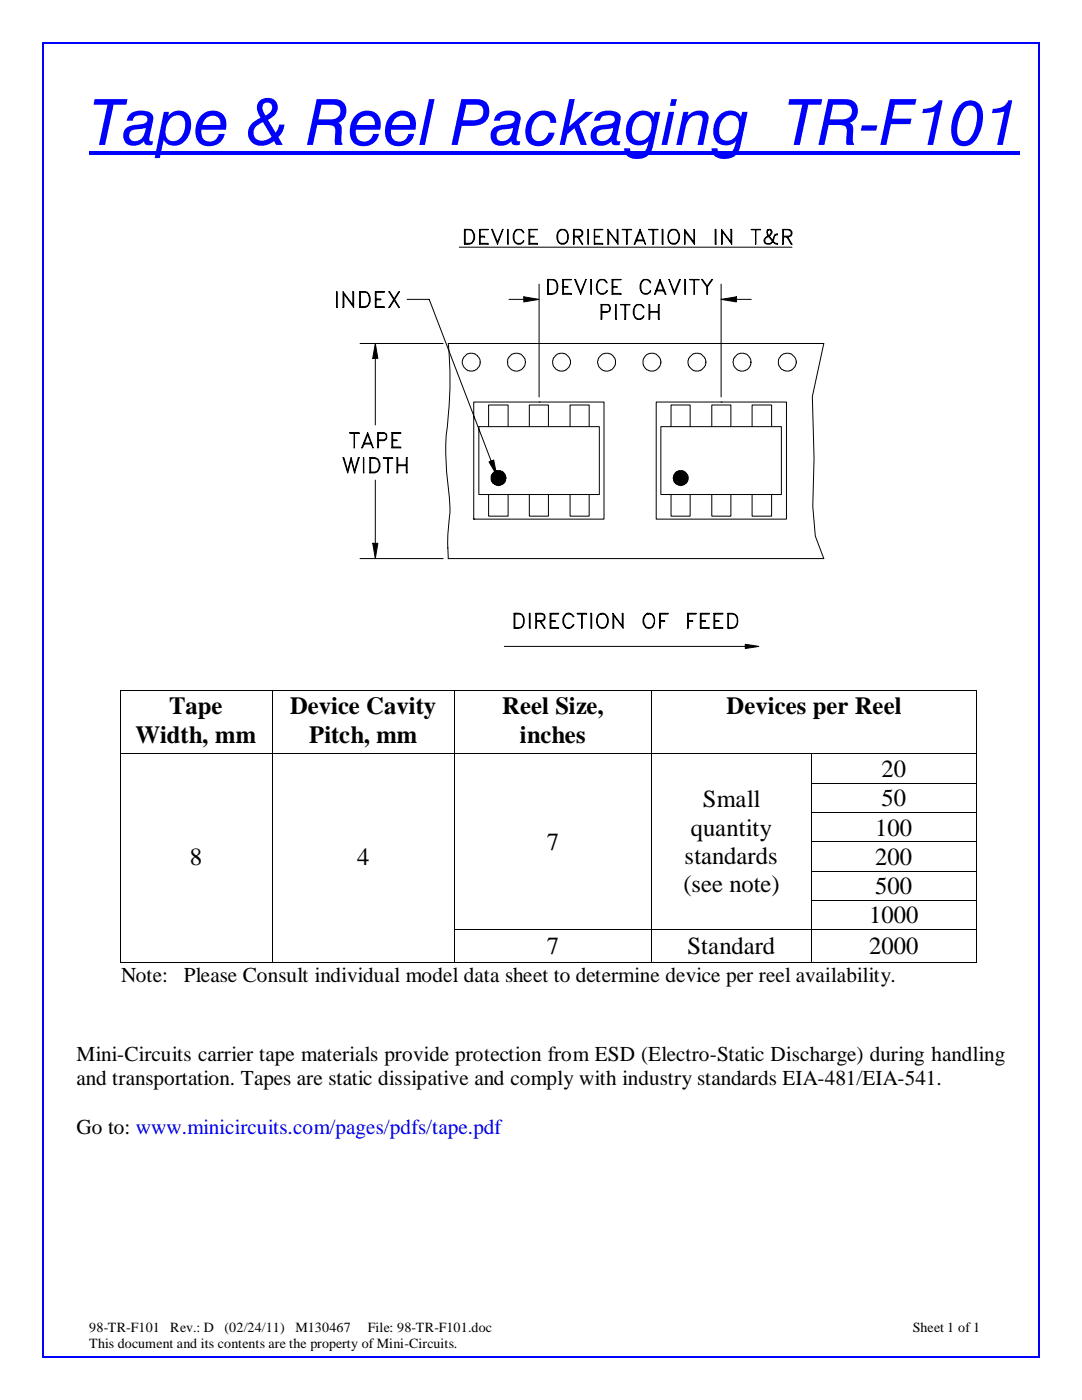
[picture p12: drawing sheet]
<svg xmlns="http://www.w3.org/2000/svg" width="216mm" height="279mm" viewBox="0 0 216 279" stroke-linecap="round" stroke-linejoin="round" font-family="sans-serif">
<path d="M17.8 30.3h185.7v.7h-185.7z" fill="#00f"/>
<path d="M46 44.8h139.5v85.6h-139.5z" fill="#fff"/>
<path d="M45.9 44.8h139.6v85.6h-139.6z" fill="none" stroke="#fff" stroke-width=".2"/>
<g fill="none" stroke="#000" stroke-width=".2">
<path d="M67.2 58.2l.1 3.2zM68.5 58.2l1.9 2.6v-2.6h.2v3.2l-2-2.8v2.8h-.1zM71.8 58.2h1.1a1.39 1.39 0 0 1 1 1.2 1.6 1.6 0 0 1-.5 1.6 1.6 1.6 0 0 1-1.6 .4zM71.9 58.3h1a1.6 1.6 0 0 1 .9 1.4 1.6 1.6 0 0 1-.9 1.5h-1zM74.9 58.2h1.8l-1.6 .1v2.9h1.6v.2h-1.8zM75.1 59.7h.9v.1h-.9M77.6 58.2h.2l1.9 3.2h-.2zM79.5 58.2h.2l-1.9 3.2h-.2zM81.2 59.7h4.4l12.4 32.3M91.7 49.3h66.3M92.7 45.8h1a1.51 1.51 0 0 1 1 1.8 1.51 1.51 0 0 1-2 1.1zM92.8 45.9h.9a1.63 1.63 0 0 1 .4 2.6l-1.3 .1z"/>
<path d="M95.7 45.8h1.7l-1.6 .1v2.7h1.6v.1h-1.7zM95.8 47.1h.8l.1 .2h-.9M98.1 45.8h.2l1 2.5 1.1-2.5-1.1 2.9zM101.3 45.8l.1 2.9zM101.6 59.7h2.9M102.7 46.2a1.04 1.04 0 0 1 1-.5 1.04 1.04 0 0 1 .8 .8 1.01 1.01 0 0 0-1.1-.6 1.01 1.01 0 0 0-.8 1v.7a1.04 1.04 0 0 0 .8 1 1.04 1.04 0 0 0 1.1-.5 1.09 1.09 0 0 1-1.2 .6 1.09 1.09 0 0 1-.9-1.1v-.7zM104.5 59.2l3.1 .5-3.1 .6zM105.5 45.8h1.7l-1.5 .1v2.7h1.5v.1h-1.7zM105.7 47.1h.9v.2h-.9M107.6 56.7v22.5M109.3 55.8a1.62 1.62 0 0 1 1.8 .5 1.58 1.58 0 0 1 0 1.9 1.58 1.58 0 0 1-1.8 .5zM109.4 55.9h.9a1.24 1.24 0 0 1 .8 1.6 .91 .91 0 0 1-1 1.1h-.7z"/>
<path d="M111.4 46.2a1.13 1.13 0 0 1 1.2-.4 1.13 1.13 0 0 1 .8 1.1 1.35 1.35 0 0 1-1.4 1.8 1.77 1.77 0 0 1-.6-2.5zM111.7 46a.97 .97 0 0 1 1 0 .97 .97 0 0 1 .5 .9v1.2a.99 .99 0 0 1-1.1 .5 .99 .99 0 0 1-.8-1l.1-1.1zM112.4 58.6h1.6v.1h-1.7v-2.9h1.7l-1.6 .1 .1 2.7M112.4 57.2h.9l-.9 .1M114.6 47.1l1.4-.1 .1-.3v-.4l-.1-.3-.5-.1h-.9v2.8h-.2v-2.9h1.1a.76 .76 0 0 1 .7 .4 .76 .76 0 0 1-.1 .8l-.6 .3h-.9M114.7 55.8h.1l1.1 2.5 1.1-2.5-1.1 2.9zM115.3 47.3l.8 1.4h.2l-.9-1.4M117.3 45.8l.1 2.9zM117.9 55.8l.1 2.9zM118.7 48.6h1.6v.1h-1.7v-2.9h1.7l-1.6 .1v2.7M118.7 47.1h.9v.2h-.9M119.6 55.9a1.06 1.06 0 0 1 1.5 .5 1.01 1.01 0 0 0-1.1-.6 1.01 1.01 0 0 0-.8 1.1l.1 1.2a1.04 1.04 0 0 0 1.4 .4l.3-.4h.2a1.14 1.14 0 0 1-1.3 .6 1.14 1.14 0 0 1-.9-1.1 2.04 2.04 0 0 1 .6-1.7z"/>
<path d="M121.3 45.8l1.8 2.5v-2.5h.2v2.9l-1.8-2.5v2.5h-.2zM122.1 55.8h1.8l-1.6 .1v2.7h1.6v.1h-1.8zM122.3 57.2h.8l-.8 .1M124.2 45.8l1.8 .1zM125 45.9v2.8h.2v-2.8M126.9 48.1h1.7M127 47.9h1.4M127.7 45.8l1.1 2.9-1.1-2.5-1 2.5h-.2zM128.3 55.9a1.06 1.06 0 0 1 1.5 .5 1.01 1.01 0 0 0-1.1-.6 1.01 1.01 0 0 0-.8 1.1v.7a1.04 1.04 0 0 0 .8 1 1.04 1.04 0 0 0 1.1-.5 1.09 1.09 0 0 1-1.2 .6 1.09 1.09 0 0 1-.9-1.1 2.04 2.04 0 0 1 .6-1.7zM129.4 45.8l1.9 .1zM130.3 45.9v2.8h.1v-2.8M130.9 58.1h1.7"/>
<path d="M131 57.9h1.5M131.7 55.8l1.2 2.9h-.2l-1-2.5-.9 2.5h-.2zM132.1 45.8h.2v2.9h-.2zM133.5 55.8l1.1 2.5 1-2.5h.2l-1.2 2.9zM133.7 45.9l1-.1a1.68 1.68 0 0 1 0 2.9 1.39 1.39 0 0 1-1.4-2zM133.8 46a1.02 1.02 0 0 1 1.6 .9 1.86 1.86 0 0 1-.4 1.6h-1.2a1.82 1.82 0 0 1 0-2.5zM136.6 55.8h.2v2.9h-.2zM136.6 45.8l1.9 2.5 .1-2.5v2.9l-1.9-2.5-.1 2.5zM137.6 55.8l1.9 .1zM138.5 55.9v2.8l.1-2.8M141 57.2l1-1.4h.2l-1 1.4v1.5h-.2v-1.5l-1-1.4h.2l1 1.4M142.7 45.8h.2v2.9h-.2z"/>
<path d="M143.9 59.7l3-.5v1.1zM143.9 59.7h.1M143.9 56.7v22.5M144 45.8l1.8 2.5v-2.5h.2v2.9l-1.9-2.5v2.5h-.1zM146.9 59.7h3M149.9 45.8l1.9 .1zM150.7 45.9v2.8l.1-2.8M153.2 46l.3-.1 .4 .1M153.3 45.9l-.2 .3 .2 .7 1.3 1.6 .6 .1v.1h-.3a4.5 4.5 0 0 1-1.9-2.2v-.3a.55 .55 0 0 1 .9-.3 .77 .77 0 0 1-.3 1.1l-.7 .5a.82 .82 0 0 0-.2 1l.7 .1a1.18 1.18 0 0 0 1-1.2l.3-.6 .5-.1v.2l-.6 .1M153.7 45.9a.7 .7 0 0 1-.1 1 1.53 1.53 0 0 0-1.2 1.2l.3 .5 .3 .1a1.15 1.15 0 0 0 1.3-.6l.4-1.2M156.3 47.1l1.4-.1 .2-.3v-.4l-.2-.3-.4-.1h-1v2.8h-.1v-2.9h1.1a.76 .76 0 0 1 .7 .4 .76 .76 0 0 1-.1 .8l-.6 .3h-1M157 47.3l.9 1.4h.1l-.8-1.4"/>
<path d="M71.8 68.6h16.6M74.9 68.6l.5 2.9h-1zM74.9 71.5v13.3M89.4 68.6h75l-2.3 10.5 .3 12.4-.2 9.6 .5 5.9 1.7 4.5h-75a42.5 42.5 0 0 1 .4-9.3l-.2-3.6a60.4 60.4 0 0 1 0-17 73.5 73.5 0 0 0-.2-13zM120.1 62.2a1.44 1.44 0 0 0 1.5-.3l-.1-.9-.3-.2h-1.1v2.9h-.2v-2.9h1.6l.3 .6v.4a1.02 1.02 0 0 1-1.3 .5h-.4M122.8 60.8h.2v2.9h-.2zM123.8 60.8h1.9zM124.7 60.8v2.9h.1v-2.9M127 60.8a1.06 1.06 0 0 1 1.5 .6 1.01 1.01 0 0 0-1.2-.6 1.01 1.01 0 0 0-.8 1.1 1.45 1.45 0 0 0 .7 1.7 1.26 1.26 0 0 0 1.3-.6 1.09 1.09 0 0 1-1.3 .7 1.09 1.09 0 0 1-.8-1.1 2.04 2.04 0 0 1 .6-1.8zM129.5 60.8h.2v2.9h-.2zM129.7 62.2h1.7M129.7 62.3h1.7"/>
<path d="M131.4 60.8h.1v2.9h-.1zM149.8 72.3l-.2-.9a1.97 1.97 0 0 0-1.9-.9 1.79 1.79 0 0 0-1.1 2.8l.6 .5a1.76 1.76 0 0 0 1.9 0l.5-.7 .3-.8M68.5 91.3h.1l.8 2.7 .7-2.7 .6 2.7 .8-2.7h.2l-.9 3.1-.7-2.6-.7 2.6zM69.8 86.3h1.9v.2h-1.9zM70.7 86.5v2.9v-2.9M72.5 91.3l.1 3.1zM72.5 88.6h1.7M72.6 88.4h1.4M73.4 86.3l1.1 3.1-1.1-2.6-1.1 2.6h-.1zM73.8 91.3a1.61 1.61 0 0 1 2 1.1 1.61 1.61 0 0 1-1 2h-1zM74 91.5h.8l.4 .2a1.77 1.77 0 0 1 0 2.3l-.4 .2h-.8zM74.9 95.8v12.6"/>
<path d="M75.5 87.8h1.2l.2-.2 .2-.3-.2-.7-1.4-.1-.1 2.9v-3.1h1.3l.2 .2a.87 .87 0 0 1-.2 1.4h-1.2M76.5 91.3h1.9v.2h-1.9zM77.3 91.5v2.9h.2v-2.9M78.2 86.3h1.8v.2h-1.6v2.7h1.6v.2h-1.8zM78.4 87.8h.8v.1h-.8M79.2 91.3h.2v3.1h-.2zM79.4 92.8h1.7M79.4 92.9h1.7M81.1 91.3h.1v3.1h-.1zM94.5 80.2h26v23.4h-26zM95.5 85.1h24.1v13.6h-24.1zM97.5 98.7v4.3h3.9v-4.3"/>
<path d="M97.5 85.1v-4.3h3.9v4.3M97.6 92.2l.9-.4 .6 3zM98.1 95.1l1.3 .3zM98.1 95.2l1.3 .2zM98.1 95.3l1.3 .1zM98.1 95.4h1.3zM98.1 95.5l1.3-.1zM98.1 95.6l1.3-.2-1.3 .3zM98.1 95.7l1.3-.3-1.2 .4zM98.2 94.8l.1-.1 1.1 .7zM98.2 94.8l1.2 .6zM98.2 94.9l1.2 .5-1.2-.3z"/>
<path d="M98.2 95.8l1.2-.4zM98.2 95.9l1.2-.5zM98.2 96l1.2-.6-1.1 .7zM98.3 94.7v-.1l1.1 .8zM98.3 96.1l1.1-.7-1.1 .8zM98.3 94.5l1.1 .9zM98.3 96.2l1.1-.8zM98.3 96.2l1.1-.8-1 .9zM98.4 94.5l1 .9zM98.4 94.5l1 .9-1.1-.9zM98.4 96.3l1-.9-.9 1zM98.5 94.5l.1-.1 .8 1z"/>
<path d="M98.6 94.3l.1-.1 .7 1.2zM98.6 94.3l.8 1.1zM98.7 94.2l.7 1.2zM98.8 94.2v-.1l.6 1.3zM98.8 94.1h.2l.4 1.3zM99 94.1l.1-.1 .3 1.4zM99.1 94l.3 1.4zM99.2 94l.2 1.4zM99.3 94l.1 1.4zM99.4 94v1.4zM99.4 95.4h1.5zM99.4 95.4l1.4-.2z"/>
<path d="M99.4 95.4l1.4-.3zM99.4 95.4l1.3-.5 .1 .2zM99.4 95.4l1.3-.6zM99.4 95.4l1.3-.7zM99.4 95.4l1.2-.8 .1 .1zM99.4 95.4l1.1-.9 .1 .1zM99.4 95.4l1.1-.9zM99.4 95.4l-.9 1zM99.4 95.4l-.8 1.1zM99.4 95.4l-.7 1.2-.1-.1zM99.4 95.4l-.7 1.2zM99.4 95.4l-.6 1.3v-.1z"/>
<path d="M99.4 95.4l-.4 1.3h-.2zM99.4 95.4l-.3 1.3h-.1zM99.4 95.4l-.3 1.3zM99.4 95.4l-.2 1.3zM99.4 95.4l-.1 1.3zM99.4 95.4v1.3zM99.4 95.4l.1 1.3zM99.4 95.4l.3 1.3h-.2zM99.4 95.4l.4 1.3zM99.4 95.4l.5 1.3zM99.4 95.4l.6 1.3zM99.4 95.4l.7 1.2-.1 .1z"/>
<path d="M99.4 95.4l.8 1.2zM99.4 95.4l.9 1.1-.1 .1zM99.4 95.4l1 1-.1 .1zM99.4 95.4l1.1 1zM99.4 95.4l1.1 .9v.1zM99.4 95.4l1.1 .9zM99.4 95.4l1.2 .8h-.1zM99.4 95.4l1.3 .7-.1 .1zM99.4 95.4l1.3 .7zM99.4 95.4l1.3 .6zM99.4 95.4l1.4 .4-.1 .1zM99.4 95.4l1.4 .4z"/>
<path d="M99.4 95.4l1.4 .2v.1zM99.4 95.4l1.4 .2zM99.5 94h.2l-.3 1.4zM99.7 94l-.3 1.4zM99.8 94l-.4 1.4zM99.9 94v.1l-.5 1.3zM99.9 94.1l-.5 1.3zM100 94.1l.1 .1-.7 1.2zM100.1 94.2l-.7 1.2zM100.2 94.2l.1 .1-.9 1.1zM100.3 94.3l.1 .1-1 1zM100.4 94.4l.1 .1-1.1 .9z"/>
<path d="M105.6 98.7v4.3h3.8v-4.3M105.6 85.1v-4.3h3.8v4.3M107.6 80.2h.1M113.7 98.7v4.3h3.9v-4.3M113.7 85.1v-4.3h3.9v4.3M130.9 80.2h26v23.4h-26zM131.9 85.1h24v13.6h-24zM133.9 98.7v4.3h3.8v-4.3M133.9 85.1v-4.3h3.8v4.3M134.5 95.1l1.3 .3zM134.5 95.2l1.3 .2zM134.5 95.3l1.3 .1z"/>
<path d="M134.5 95.4h1.3zM134.5 95.5l1.3-.1zM134.5 95.6l1.3-.2-1.3 .3zM134.5 95.7l1.3-.3zM134.5 95.8l1.3-.4-1.2 .5zM134.6 94.8l.1-.1 1.1 .7zM134.6 94.8l1.2 .6zM134.6 94.9l1.2 .5-1.3-.3zM134.6 95.9l1.2-.5zM134.6 96l1.2-.6-1.1 .7zM134.7 94.6v-.1l1.1 .9zM134.7 94.6l1.1 .8z"/>
<path d="M134.7 96.1l1.1-.7zM134.7 96.2l1.1-.8-1.1 .8zM134.7 96.2l1.1-.8-1 .9zM134.8 94.5l.1-.1 .9 1zM134.8 94.5l1 .9-1-.9M134.8 94.5l1 .9-1.1-.9zM134.8 96.3l1-.9zM135 94.3l.1-.1 .7 1.2zM135 94.3l.8 1.1-.9-1zM135.1 94.2l.7 1.2zM135.2 94.2l.1-.1 .5 1.3zM135.3 94.1l.5 1.3z"/>
<path d="M135.3 94.1l.1-.1 .4 1.4zM135.4 94l.4 1.4zM135.5 94h.2l.1 1.4zM135.7 94l.1 1.4zM135.8 94v1.4zM135.8 95.4l1.4-.1zM135.8 95.4l1.4-.2zM135.8 95.4l1.4-.3zM135.8 95.4l1.3-.5v.2zM135.8 95.4l1.3-.6zM135.8 95.4l1.2-.7 .1 .1zM135.8 95.4l1.1-.8 .1 .1z"/>
<path d="M135.8 95.4l1.1-.9zM135.8 95.4l-1 1zM135.8 95.4l-.8 1.1-.1-.1zM135.8 95.4l-.7 1.2-.1-.1zM135.8 95.4l-.7 1.2zM135.8 95.4l-.5 1.3-.1-.1zM135.8 95.4l-.5 1.3zM135.8 95.4l-.4 1.3h-.1zM135.8 95.4l-.4 1.3zM135.8 95.4l-.1 1.3h-.2zM135.8 95.4l-.1 1.3zM135.8 95.4v1.3z"/>
<path d="M135.8 95.4l.1 1.3zM135.8 95.4l.2 1.3zM135.8 95.4l.3 1.3zM135.8 95.4l.4 1.3zM135.8 95.4l.6 1.3h-.2zM135.8 95.4l.6 1.3zM135.8 95.4l.7 1.2-.1 .1zM135.8 95.4l.8 1.2zM135.8 95.4l.9 1.1-.1 .1zM135.8 95.4l.9 1.1zM135.8 95.4l1 1zM135.8 95.4l1.1 .9-.1 .1z"/>
<path d="M135.8 95.4l1.1 .8v.1zM135.8 95.4l1.1 .8zM135.8 95.4l1.2 .7-.1 .1zM135.8 95.4l1.3 .6-.1 .1zM135.8 95.4l1.3 .6zM135.8 95.4l1.3 .5zM135.8 95.4l1.4 .3-.1 .1zM135.8 95.4l1.4 .2v.1zM135.8 95.4l1.4 .2zM135.8 95.4l1.4 .1zM135.9 94l-.1 1.4zM136 94l-.2 1.4z"/>
<path d="M136.1 94l-.3 1.4zM136.2 94l.2 .1-.6 1.3zM136.4 94.1l-.6 1.3zM136.4 94.1l.1 .1-.7 1.2zM136.5 94.2l-.7 1.2zM136.6 94.2l.1 .1-.9 1.1zM136.7 94.4l.1 .1-1 .9zM136.7 94.3l-.9 1.1zM136.8 94.5l-1 .9zM142 98.7v4.3h3.8v-4.3M142 85.1v-4.3h3.8v4.3M143.9 80.2h.1"/>
<path d="M150.1 98.7v4.3h3.9v-4.3M150.1 85.1v-4.3h3.9v4.3M71.8 111.5h16.6M74.4 108.4h1l-.5 3.1zM89.4 111.5h.1M100.6 129h48.1M102.6 122.4a1.62 1.62 0 0 1 1.9 .8 1.62 1.62 0 0 1-.5 2.1l-1.4 .1zM102.7 122.6a1.24 1.24 0 0 1 1.7 .9 1.33 1.33 0 0 1-.2 1.5 1.33 1.33 0 0 1-1.5 .3zM105.6 122.4h.2v3h-.2zM107.1 123.8h1a.75 .75 0 0 0 .4-1.1l-1.4-.1v2.8h-.2v-3h1.2a.81 .81 0 0 1 .7 .8 .81 .81 0 0 1-.7 .8h-1M107.7 124l.9 1.4h.2l-.9-1.4M109.8 122.4h1.7v.2h-1.6v2.7l1.6 .1h-1.7z"/>
<path d="M109.9 123.8h.9v.2h-.9M112.9 122.6l.4-.2h.4l.8 .7h-.2l-.1-.3a1.07 1.07 0 0 0-1.3-.1 1.76 1.76 0 0 0 .3 2.6 1.03 1.03 0 0 0 1.1-.6h.2a1.14 1.14 0 0 1-1.3 .7 1.14 1.14 0 0 1-.9-1.1v-.8zM115.2 122.4h1.9v.2h-1.9zM116 122.6v2.8h.2v-2.8M117.9 122.4h.2v3h-.2zM119.5 122.6a1.18 1.18 0 0 1 1.9 .9 1.61 1.61 0 0 1-1 1.9 1.27 1.27 0 0 1-1.3-1.6l.1-.8zM119.6 122.7h1.2a1.82 1.82 0 0 1 0 2.4 1.02 1.02 0 0 1-1.6-.8 1.86 1.86 0 0 1 .4-1.6zM122.3 122.4l1.9 2.5v-2.5h.1v3l-1.8-2.6v2.6h-.2zM128.9 122.7h1.2a1.82 1.82 0 0 1 0 2.4 1.02 1.02 0 0 1-1.6-.8 1.86 1.86 0 0 1 .4-1.6zM129.2 122.4a1.68 1.68 0 0 0 0 3 1.35 1.35 0 0 0 1.4-1.9 1.19 1.19 0 0 0-1.4-1.1M131.6 122.4h1.7v.2h-1.5v2.8h-.2zM131.8 123.8h.8v.2h-.8"/>
<path d="M137.2 122.4h1.7v.2h-1.5v2.8h-.2zM137.4 123.8h.8v.2h-.8M139.7 122.4h1.8v.2h-1.6v2.7l1.6 .1h-1.8zM139.9 123.8h.9v.2h-.9M142.5 125.4h1.7l-1.6-.1v-2.7h1.6v-.2h-1.7v3M142.6 123.8h.9v.2h-.9M145.2 122.4a1.61 1.61 0 0 1 1.9 .7 1.9 1.9 0 0 1-.6 2.2l-1.3 .1zM145.3 122.6a1.32 1.32 0 0 1 1.8 .9 1.44 1.44 0 0 1-.9 1.8h-.9zM148.7 128.6l2.7 .4-2.7 .4z"/>
<circle cx="94" cy="72.2" r="1.78"/>
<circle cx="103.1" cy="72.3" r="1.8"/>
<circle cx="112" cy="72.3" r="1.79"/>
<circle cx="121" cy="72.2" r="1.77"/>
<circle cx="130.1" cy="72.2" r="1.77"/>
<circle cx="139.1" cy="72.2" r="1.78"/>
<circle cx="157.1" cy="72.3" r="1.78"/>
<circle cx="99.5" cy="95.4" r="1.48"/>
<circle cx="135.8" cy="95.4" r="1.46"/>
</g>
<g fill="#000">
<path d="M104.5 59.2l3.1 .5-3.1 .6zM143.9 59.7l3-.5v1.1zM74.9 68.6l.5 2.9h-1zM98.1 95.1l1.3 .3zM98.1 95.2l1.3 .2zM98.1 95.3l1.3 .1zM98.1 95.4h1.3zM98.1 95.5l1.3-.1zM98.1 95.6l1.3-.2-1.3 .3zM98.1 95.7l1.3-.3-1.2 .4zM98.2 94.8l1.2 .6zM98.2 94.9l1.2 .5-1.2-.3z"/>
<path d="M98.2 95.8l1.2-.4zM98.2 95.9l1.2-.5zM98.2 96l1.2-.6-1.1 .7zM98.2 94.8l.1-.1 1.1 .7zM98.3 96.1l1.1-.7-1.1 .8zM98.3 94.5l1.1 .9zM98.3 94.7v-.1l1.1 .8zM98.3 96.2l1.1-.8zM98.3 96.2l1.1-.8-1 .9zM98.4 94.5l1 .9-1.1-.9zM98.4 96.3l1-.9-.9 1zM97.6 92.2l.9-.4 .6 3z"/>
<path d="M98.4 94.5l1 .9zM99.4 95.4l-.9 1zM98.6 94.3l.8 1.1zM98.5 94.5l.1-.1 .8 1zM99.4 95.4l-.8 1.1zM99.4 95.4l-.7 1.2-.1-.1zM98.6 94.3l.1-.1 .7 1.2zM99.4 95.4l-.7 1.2zM98.7 94.2l.7 1.2zM99.4 95.4l-.6 1.3v-.1zM98.8 94.2v-.1l.6 1.3zM99.4 95.4l-.4 1.3h-.2z"/>
<path d="M98.8 94.1h.2l.4 1.3zM99.4 95.4l-.3 1.3h-.1zM99 94.1l.4 1.3zM99.4 95.4l-.3 1.3zM99.1 94.1l.1-.1 .2 1.4zM99.4 95.4l-.2 1.3zM99.2 94l.2 1.4zM99.4 95.4l-.1 1.3zM99.3 94l.1 1.4zM99.4 95.4v1.3zM99.4 94v1.4zM99.4 95.4l.1 1.3z"/>
<path d="M99.4 95.4l.3 1.3h-.2zM99.5 94h.2l-.3 1.4zM99.4 95.4l.4 1.3zM99.7 94l-.3 1.4zM99.4 95.4l.5 1.3zM99.8 94l.1 .1-.5 1.3zM99.9 94.1l-.5 1.3zM99.4 95.4l.6 1.3zM99.4 95.4l.7 1.2-.1 .1zM100 94.1l.1 .1-.7 1.2zM99.4 95.4l.8 1.2zM100.1 94.2l-.7 1.2z"/>
<path d="M99.4 95.4l.9 1.1-.1 .1zM100.2 94.2l.1 .1-.9 1.1zM99.4 95.4l1 1-.1 .1zM100.3 94.3l.1 .1-1 1zM99.4 95.4l1.1 1zM100.4 94.4l.1 .1-1.1 .9zM99.4 95.4l1.1 .9v.1zM99.4 95.4l1.1-.9zM99.4 95.4l1.1 .9zM99.4 95.4l1.2 .8h-.1zM99.4 95.4l1.1-.9 .1 .1zM99.4 95.4l1.3 .7-.1 .1z"/>
<path d="M99.4 95.4l1.3-.7zM99.4 95.4l1.2-.8 .1 .1zM99.4 95.4l1.3 .7zM99.4 95.4l1.4 .5-.1 .1zM99.4 95.4l1.4-.2zM99.4 95.4l1.4-.3zM99.4 95.4l1.4-.5v.2zM99.4 95.4l1.3-.6 .1 .1zM99.4 95.4l1.4 .5zM99.4 95.4l1.4 .4zM99.4 95.4l1.4 .2v.1zM99.4 95.4l1.4 .2z"/>
<path d="M99.4 95.4h1.5zM134.5 95.1l1.3 .3zM134.5 95.2l1.3 .2zM134.5 95.3l1.3 .1zM134.5 95.4h1.3zM134.5 95.5l1.3-.1zM134.5 95.6l1.3-.2-1.3 .3zM134.5 95.7l1.3-.3zM134.5 95.8l1.3-.4-1.2 .5zM134.6 94.8l1.2 .6zM134.6 94.9l1.2 .5-1.3-.3zM134.6 95.9l1.2-.5z"/>
<path d="M134.6 96l1.2-.6-1.1 .7zM134.7 94.6l1.1 .8zM134.6 94.8l.1-.1 1.1 .7zM134.7 96.1l1.1-.7zM134.7 96.2l1.1-.8-1.1 .8zM134.7 94.6v-.1l1.1 .9zM134.7 96.2l1.1-.8-1 .9zM134.8 94.5l1 .9zM134.8 94.5l1 .9-1.1-.9zM134.8 96.3l1-.9zM135.8 95.4l-1 1zM134.8 94.5l.1-.1 .9 1z"/>
<path d="M135.8 95.4l-.8 1.1-.1-.1zM135 94.3l.8 1.1-.9-1zM135.8 95.4l-.7 1.2-.1-.1zM135 94.3l.1-.1 .7 1.2zM135.8 95.4l-.7 1.2zM135.1 94.2l.7 1.2zM135.8 95.4l-.5 1.3-.1-.1zM135.2 94.2l.1-.1 .5 1.3zM135.8 95.4l-.5 1.3zM135.3 94.1l.5 1.3zM135.8 95.4l-.4 1.3h-.1zM135.8 95.4l-.4 1.3z"/>
<path d="M135.5 94l.3 1.4-.4-1.3zM135.8 95.4l-.1 1.3h-.2zM135.5 94h.2l.1 1.4zM135.8 95.4l-.1 1.3zM135.7 94l.1 1.4zM135.8 95.4v1.3zM135.8 94v1.4zM135.8 95.4l.1 1.3zM135.8 95.4l.2 1.3zM135.9 94l-.1 1.4zM135.8 95.4l.3 1.3zM136 94l-.2 1.4z"/>
<path d="M135.8 95.4l.4 1.3zM136.1 94l-.3 1.4zM135.8 95.4l.6 1.3h-.2zM136.2 94.1h.2l-.6 1.3zM135.8 95.4l.6 1.3zM136.4 94.1l-.6 1.3zM135.8 95.4l.7 1.2-.1 .1zM136.4 94.1l.1 .1-.7 1.2zM135.8 95.4l.8 1.2zM136.5 94.2l-.7 1.2zM135.8 95.4l.9 1.1-.1 .1zM136.7 94.3l-.9 1.1z"/>
<path d="M136.6 94.2l.1 .1-.9 1.1zM135.8 95.4l.9 1.1zM135.8 95.4l1 1zM136.7 94.4l.1 .1-1 .9zM135.8 95.4l1.1 .9-.1 .1zM136.8 94.5l-1 .9zM135.8 95.4l1.1 .8v.1zM135.8 95.4l1.1-.9zM135.8 95.4l1.2 .8h-.1zM135.8 95.4l1.2-.8zM135.8 95.4l1.1-.9 .1 .1zM135.8 95.4l1.2 .8z"/>
<path d="M135.8 95.4l1.3 .6-.1 .1zM135.8 95.4l1.3-.5v.2zM135.8 95.4l1.3-.6zM135.8 95.4l1.2-.7 .1 .1zM135.8 95.4l1.3 .6zM135.8 95.4l1.3 .5zM135.8 95.4l1.4 .3-.1 .1zM135.8 95.4l1.4-.1zM135.8 95.4l1.4-.2zM135.8 95.4l1.4-.3zM135.8 95.4l1.4 .2v.1zM135.8 95.4l1.4 .2z"/>
<path d="M135.8 95.4l1.4 .1zM74.4 108.4h1l-.5 3.1zM148.7 128.6l2.7 .4-2.7 .4z"/>
</g>
<path d="M74.9 68.6h.1zM89.4 68.6h.1z" fill="#000"/>
<path d="M17.3 136.5h184.2v63.5h-184.2z" fill="#fff"/>
<g fill="#000">
<path d="M23.9 137.8h.2v.2h-.2zM194.7 137.8h.2v.2h-.2zM23.9 156.3h.2v.1h-.2zM54.2 156.3h.2v.1h-.2zM90.6 156.3h.1v.1h-.1zM130 156.3h.2v.1h-.2zM23.9 162.1h.2v.2h-.2zM23.9 168h.2v.1h-.2zM23.9 173.8h.2v.2h-.2zM23.9 179.6h.2v.2h-.2zM54.2 162.1h.2v.2h-.2zM54.2 168h.2v.1h-.2z"/>
<path d="M54.2 173.8h.2v.2h-.2zM54.2 179.6h.2v.2h-.2zM90.6 162.1h.1v.2h-.1zM90.6 168h.1v.1h-.1zM90.6 173.8h.1v.2h-.1zM90.6 179.6h.1v.2h-.1zM130 162.1h.2v.2h-.2zM130 168h.2v.1h-.2zM130 173.8h.2v.2h-.2zM130 179.6h.2v.2h-.2zM23.9 185.5h.2v.1h-.2zM54.2 185.5h.2v.1h-.2z"/>
<path d="M194.7 191.9h.2v.2h-.2z"/>
</g>
<g fill="none" stroke="#000" stroke-width=".2">
<path d="M23.9 137.9h171M24 138v12.3M54.3 138v12.3M90.6 138v12.3M130.1 138v12.3M194.8 138v12.3M23.9 150.4h171M24 150.5v5.8M24 156.4v5.7M54.3 150.5v5.8M54.3 156.4v5.7M90.6 150.5v5.8"/>
<path d="M90.6 156.4v5.7M130.1 150.5v5.8M130.1 156.4v5.7M161.8 156.4h33.1M161.9 150.5v5.8M161.9 156.4v5.7M194.8 150.5v5.8M194.8 156.4v5.7M24 162.3v5.7M24 168.1v5.7M24 174v5.6M24 179.8v5.7"/>
<path d="M54.3 162.3v5.7M54.3 168.1v5.7M54.3 174v5.6M54.3 179.8v5.7M90.6 162.3v5.7M90.6 168.1v5.7M90.6 174v5.6M90.6 179.8v5.7M130.1 162.3v5.7M130.1 168.1v5.7M130.1 174v5.6M130.1 179.8v5.7"/>
<path d="M161.8 162.2h33.1M161.8 168h33.1M161.8 173.9h33.1M161.8 179.7h33.1M161.9 162.3v5.7M161.9 168.1v5.7M161.9 174v5.6M161.9 179.8v5.7M194.8 162.3v5.7M194.8 168.1v5.7M194.8 174v5.6M194.8 179.8v5.7"/>
<path d="M23.9 192h30.3M24 185.6v6.5M54.3 185.6v6.5M54.4 192h36.2M90.6 185.6h104.3M90.6 185.6v6.5M90.7 192h39.3M130.1 185.6v6.5M130.2 192h31.6M161.9 185.6v6.5M162 192h32.7M194.8 185.6v6.5"/>
</g>
<path d="M12.7 206.7h190.5v25.4h-190.5z" fill="#fff"/>
<path d="M8.5 8.4h.3v.3h-.3z" fill="#00f"/>
<path d="M8.5 8.6h199" fill="none" stroke="#00f" stroke-width=".25"/>
<path d="M207.2 8.4h.3v.3h-.3z" fill="#00f"/>
<path d="M8.6 8.7v262M207.3 8.7v262" fill="none" stroke="#00f" stroke-width=".25"/>
<path d="M8.5 270.7h.3v.2h-.3z" fill="#00f"/>
<path d="M8.5 270.8h199" fill="none" stroke="#00f" stroke-width=".25"/>
<path d="M207.2 270.7h.3v.2h-.3z" fill="#00f"/>
<text font-size="12.7" fill="#00f" x="17.8" y="28.9">Tape &amp; Reel Packaging TR-F101</text>
<g font-size="4.9">
<text x="33.7" y="142.5">Tape</text>
<text x="57.9" y="142.5">Device Cavity</text>
<text x="100.2" y="142.5">Reel Size,</text>
<text x="145" y="142.5">Devices per Reel</text>
<text x="27.1" y="148.2">Width, mm</text>
<text x="61.7" y="148.2">Pitch, mm</text>
<text x="103.8" y="148.2">inches</text>
<text x="175.9" y="155">20</text>
<text x="140.2" y="161">Small</text>
<text x="175.9" y="160.9">50</text>
<text x="137.9" y="166.8">quantity</text>
<text x="174.6" y="166.8">100</text>
<text x="37.9" y="172.7">8</text>
<text x="71.2" y="172.7">4</text>
<text x="109.1" y="169.6">7</text>
<text x="136.6" y="172.4">standards</text>
<text x="174.6" y="172.6">200</text>
<text x="136.4" y="178.1">(see note)</text>
<text x="174.6" y="178.4">500</text>
<text x="173.4" y="184.3">1000</text>
<text x="109.1" y="190.4">7</text>
<text x="137.2" y="190.4">Standard</text>
<text x="173.4" y="190.4">2000</text>
</g>
<g font-size="4.2">
<text x="24.2" y="195.9">Note:</text>
<text x="36.7" y="195.9">Please Consult individual model data sheet to determine device per reel availability.</text>
<text x="15.3" y="211.8">Mini-Circuits carrier tape materials provide protection from ESD (Electro-Static Discharge) during handling</text>
<text x="15.3" y="216.6">and transportation. Tapes are static dissipative and comply with industry standards EIA-481/EIA-541.</text>
<text x="15.3" y="226.4">Go to: www.minicircuits.com/pages/pdfs/tape.pdf</text>
</g>
<g font-size="2.8">
<text x="17.8" y="265.7">98-TR-F101</text>
<text x="17.8" y="269">This document and its contents are the property of Mini-Circuits.</text>
<text x="34" y="265.7">Rev.: D</text>
<text x="44.8" y="265.7">(02/24/11)</text>
<text x="59" y="265.7">M130467</text>
<text x="73.4" y="265.7">File: 98-TR-F101.doc</text>
<text x="182.1" y="265.7">Sheet 1 of 1</text>
</g>
</svg>
